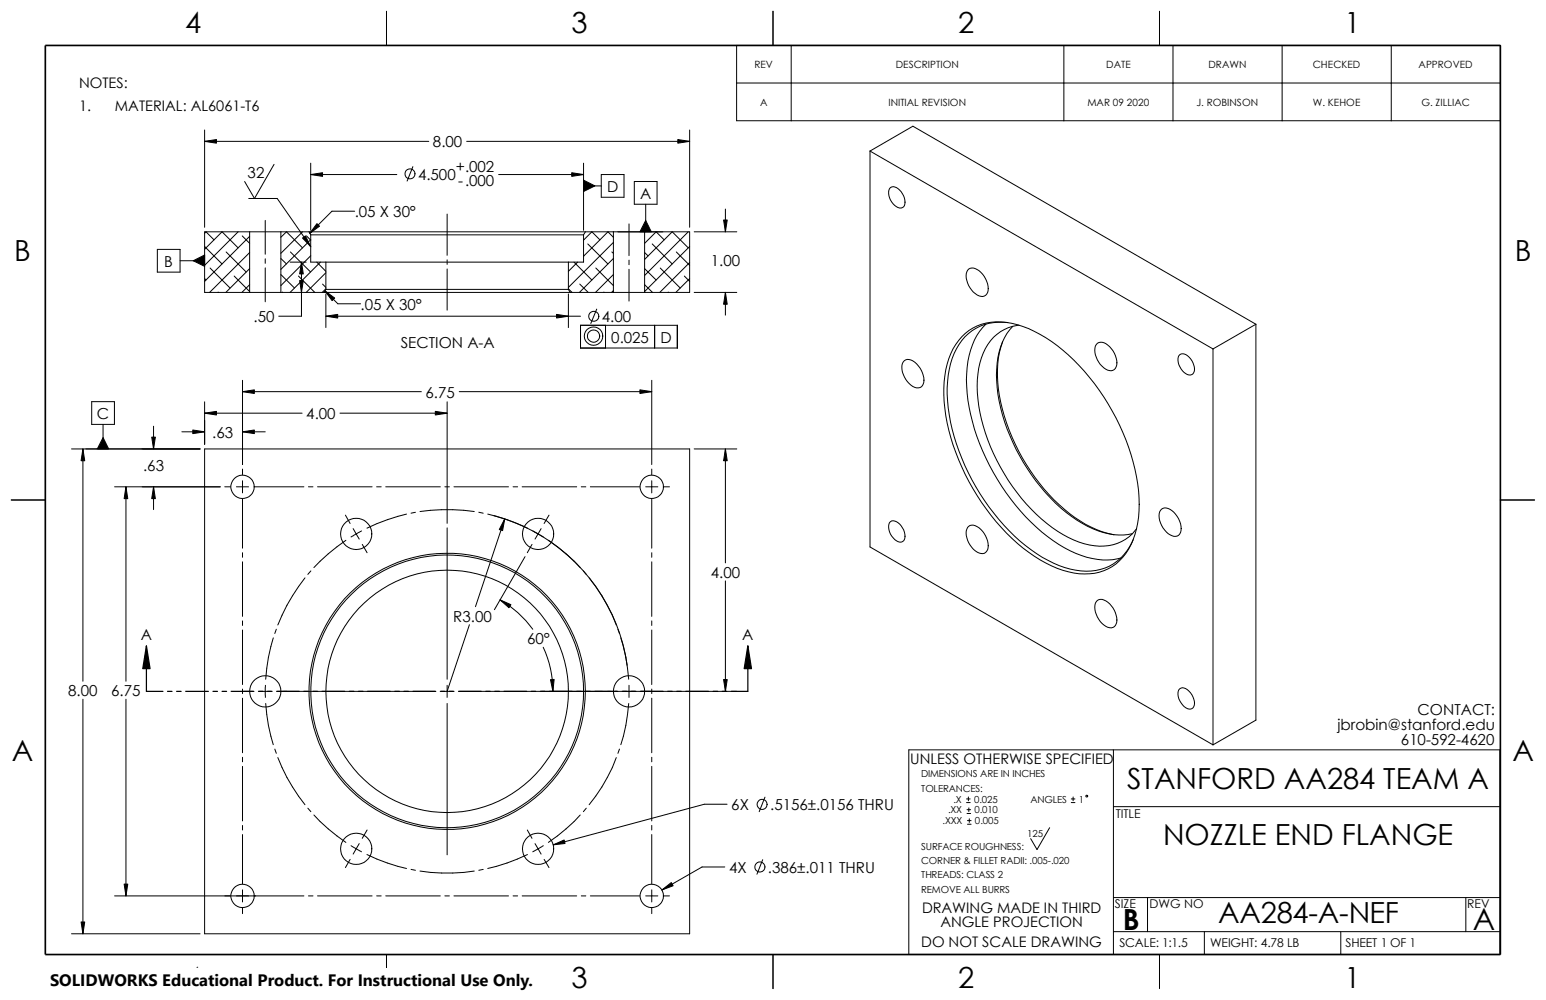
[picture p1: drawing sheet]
<svg xmlns="http://www.w3.org/2000/svg" width="432mm" height="279mm" viewBox="0 0 432 279" stroke-linecap="round" stroke-linejoin="round" font-family="sans-serif">
<g fill="none" stroke="#000" stroke-width=".28">
<path d="M107.9 3.1v9.6M205.7 12.7h213.4v21h-213.4zM215.9 3.1v9.6M221 12.7v21M297.1 12.7v21M323.8 3.1v9.6M327.6 12.7v21M358.1 12.7v21M388.6 12.7v21M57.1 36.3v27.2M57.1 39.5h62.7M130.3 39.5h62.3"/>
<path d="M192.6 36.3v27.2M205.7 23.2h213.4M69.5 55.5h7.9l9.4 13.4M76.5 45.9l-5.4 9.6-2.8-4.8M86.8 45.6v18.7M86.8 48.8h24M99.1 59h-6.4l-6.2 6.2M115.3 46.6l-1.6 4M124.9 59.8v11.5M139.3 48.8h23.7M163 45.6v18.7M163 51.9h4.9"/>
<path d="M167.9 48.8h6.4v6.3h-6.4zM177.2 50.7h6.3v6.4h-6.3zM180.3 57.1v7.7M202.6 58.4v6.4M243 42.2l12-6.9 95.8 55.3M243 42.2l95.8 55.3M243 42.2v110.6l95.8 55.3M248.7 52.4a2.63 2.63 0 0 1 3.4 1.7 2.85 2.85 0 0 1 0 3.9 3.1 3.1 0 0 1-3.4-2.1l-.5-1.8a1.93 1.93 0 0 1 .5-1.7zM43.9 69.7h6.4v6.3h-6.4zM50.3 72.9h6.8M57.1 65.2l.4-.4 2.3 2.2M57.1 77.9l.4 .3"/>
<path d="M57.1 68.9l4.9 4.8M58.7 74.9l5.6 5.6M63.2 70.4l5.5 5.6M65.4 77.1l4.3 4.3M66.5 69.3l-4.5-4.5-4.9 4.8M66.5 64.8l-9.4 9.3M67.6 65.9l2.1 2.1M69.7 64.8h8.7M69.7 64.8h-12.6v16.9h12.6M69.7 66l-12.6 12.6M69.7 70.6l-11.2 11.1M69.7 75.1l-6.6 6.6"/>
<path d="M69.7 79.5l-2.1 2.2M69.7 64.8v16.9M74.1 61.6v9.4M74.1 72.3v1.3M74.1 74.8v9.5M78.4 66.3l1.6-1.5 4.5 4.5M78.4 76.7l3.9 3.8M78.4 72.2l1.6 1.5M78.4 64.8h7.9M78.4 64.8v16.9M81 73.2h4.5M81.1 70.4l5.6 5.6"/>
<path d="M83.4 77.1l4.5 4.6M84.2 73.2v15.1h-6.3M84.5 64.8l-6.1 6M85.6 65.9l1.2 1.2M86.3 64.8h77.2M86.3 64.8l.5 .8M86.8 65.6h76.2M86.8 67l-8.4 8.3M86.8 71.5l-8.4 8.3M86.8 65.6v7.6h4.2M88.5 73.2l2.5 2.6M89.5 73.2l-8.5 8.5"/>
<path d="M90.1 79.4l.9 .9M91 73.2h67.7M91 76.2l-5.5 5.5M91 73.2v7.7M124.9 72.6v1.3M124.9 75.1v11.6M158.7 73.2v7.7M160.3 73.2l5 5M161.3 73.2l-2.6 2.6M161.9 79.4l2.4 2.3M163 71.5h.1M163 65.6v7.6h-4.3"/>
<path d="M163.5 64.8h7.8M163.5 64.8l-.5 .8M164.2 68.2l5.6 5.5M166.4 74.9l4.9 4.9M167.6 67l-2.3-2.2-2.3 2.3M170.9 70.4l.4 .4M171.3 64.8h8.7v16.9M171.3 66.3l-1.5-1.5-6.8 6.8M171.3 67.7l-12.6 12.6M171.3 72.2l-9.5 9.5M171.3 76.7l-5 5M171.3 64.8v16.9"/>
<path d="M172.6 64.8h20v16.9h-12.6M175.7 62.6v8.8M175.7 72.7v1.3M175.7 75.2v8.9M180 79.5l2.2 2.2M180 75.1l3.3 3.1M180 70.6l1 .9M182.2 68.2l5.5 5.5M184.4 74.9l5.6 5.6M185.5 67l-2.2-2.2-3.3 3.2M188.9 70.4l3.7 3.7M191.1 77.1l1.5 1.5"/>
<path d="M192.2 69.3l-4.5-4.5-7.7 7.7M192.2 64.8l-12.2 12.2M192.6 68.9l-12.6 12.5M192.6 73.4l-8.3 8.3M192.6 77.9l-3.8 3.8M193.9 64.8h11.9M270.6 75.2a3.2 3.2 0 0 1 3.9 1.5 5.3 5.3 0 0 1 1.1 5.5 1.99 1.99 0 0 1-3.2-.2 6.1 6.1 0 0 1-2.4-6.1zM60.9 81.6l.1 .1M69.7 81.7h8.7M78.4 81.7h12.2M78.9 81.6l.1 .1M90.6 81.7h68.7"/>
<path d="M90.8 81.3l3.6 3.6h6.3M91 80.9h67.7M91 80.7l-1 1M91 80.9l-.4 .8M91 82.1v9.4M91 88.3h71.1M158.7 80.7l1.1 1M158.7 80.9l.6 .8M158.7 82.1v9.4M159.3 81.7h12M162.1 90.9h27.1v6.3h-27.1zM166.7 86.4l-1.7 4"/>
<path d="M168.7 81.6l.1 .1M169.1 90.9v6.3M171.3 81.7h8.7M171.3 81.2l-.5 .5M182.8 90.9v6.3M186.6 81.6l.1 .1M193.9 81.7h11.9M202.6 81.7v6.4M268.6 94.1a14.8 14.8 0 0 1 15.5-3.4 41.9 41.9 0 0 1 20.2 14.8 59.6 59.6 0 0 1 13.9 35.4 21.8 21.8 0 0 1-5.5 15.8 14.4 14.4 0 0 1-14.3 3.1 40.8 40.8 0 0 1-20.2-14.1 62.7 62.7 0 0 1-14.5-33.5 25.6 25.6 0 0 1 3.3-16zM275.3 90.6a20.1 20.1 0 0 0-5.3 13.8 54.6 54.6 0 0 0 9.7 31.4 50.1 50.1 0 0 0 20.7 18.8 19.6 19.6 0 0 0 12.7 1.3M280 95.5a32.4 32.4 0 0 0 .5 20.9 54.1 54.1 0 0 0 21.3 29.2l3 1.7a21.8 21.8 0 0 0 6.3 2.1M281.5 90.1a14 14 0 0 0-15.6 10.1 34.7 34.7 0 0 0 0 19.7 61.9 61.9 0 0 0 22.1 33.7 26.4 26.4 0 0 0 16.7 6 13.7 13.7 0 0 0 11.8-8.9"/>
<path d="M282.9 91.2a19.1 19.1 0 0 0-4.6 13.6 51.9 51.9 0 0 0 12.4 31.3 37.1 37.1 0 0 0 17.5 12.7 15.8 15.8 0 0 0 8.1 .3M284.6 90.8a12.5 12.5 0 0 0-10.5 9.2 34 34 0 0 0 1.1 20.9 54.1 54.1 0 0 0 20.2 27.5 20.2 20.2 0 0 0 15.5 3.8 11.7 11.7 0 0 0 6.6-4.5M306.5 95.9a2.61 2.61 0 0 1 3.4 1 6.1 6.1 0 0 1 1.8 5.6 1.98 1.98 0 0 1-3.4 .3 6.4 6.4 0 0 1-2.4-6.1zM329.3 99.4a1.78 1.78 0 0 1 2.8 .4 4.4 4.4 0 0 1 1.3 4.3 1.58 1.58 0 0 1-2.7 0 4.4 4.4 0 0 1-1.4-4.7zM338.8 97.5v110.6M350.8 90.6l-12 6.9M350.8 90.6v110.6l-12 6.9M25.6 112.2h6.4v6.4h-6.4zM28.8 118.6v6.8M42.9 119.1v6.3M57.1 112.3v11.9M57.1 115.4h27.3"/>
<path d="M67.7 106.3v23.5M67.7 109.4h50M95 115.4h29.9M124.9 112.3v33.9M128.3 109.4h53.7M182 106.3v23.5M252.6 100.8a3 3 0 0 1 3.9 1.4 4.6 4.6 0 0 1 .8 5.9 3.1 3.1 0 0 1-3.9-1.5 5.2 5.2 0 0 1-1.1-5.5zM3.1 139.7h9.6M20 125.4h35.9M23.2 125.4v64.9M32 136h29.5M35.2 136v54.3"/>
<path d="M42.9 136v6.4M50.8 120.6h6.3M57.1 125.4h135.5v135.5h-135.5zM62.8 136h1.5M66 136h3.4M67.7 131.1v1.5M67.7 134.3v3.4M67.7 139.4v13.8M67.7 120.6h6.4M71.1 136h13.8M86.1 136h1.3M88.7 136h15.2"/>
<path d="M105.2 136h1.3M107.7 136h15.3M124.2 136h1.3M126.8 136h15.2M143.3 136h1.3M145.8 136h15.3M162.3 136h1.3M164.9 136h13.7M180.3 136h3.4M182 131.1v1.5M182 134.3v3.4M182 139.4v13.8"/>
<path d="M185.4 136h1.6M193.9 125.4h11.9M202.6 125.4v31.9M419.1 139.7h9.5M67.7 154.4v1.3M67.7 157v15.2M86.8 159.5l-.8 1M96.5 143.9l1.3 2.4M96.6 151a53.7 53.7 0 0 0-8.9 7.6M98.6 147.7l.9 1.5M99.5 149.2l-1.5 .8M99.5 149.2l.8 1.4"/>
<path d="M101 148.3l-1.5 .9M101.2 152.1l1.3 2.3M113.5 143.6a54.6 54.6 0 0 0-11 4M116 143.1l-1.2 .3M117.3 142.9a54.5 54.5 0 0 1 15.2 0M124.9 147.5v42.3M133.7 143.1l1.3 .3M136.2 143.6a53.7 53.7 0 0 1 11.1 4M137.9 144.1a50.9 50.9 0 0 1 37.3 41.8M141 145l-8.2 24.5M146.6 155.5l-8.5 14.8M148.6 152.1l-1.3 2.3"/>
<path d="M148.8 148.3l1.5 .9M150.3 149.2l1.5 .8M150.3 149.2l-.9 1.4M151.1 147.7l-.8 1.5M153.2 151a51.1 51.1 0 0 1 8.9 7.6M153.3 143.9l-1.3 2.4M162.9 159.5l.8 1M182 154.4v1.3M182 157v15.2M248.5 146a1.58 1.58 0 0 1 2.3 0 4.2 4.2 0 0 1 1.6 5.1 1.74 1.74 0 0 1-2.5-.4 4.4 4.4 0 0 1-1.4-4.7zM270.3 147.4a2.13 2.13 0 0 1 3.2 .1 6.4 6.4 0 0 1 2.3 6.1 2 2 0 0 1-3.4 .3 6.1 6.1 0 0 1-2.4-6.1zM324.4 142.2a3 3 0 0 1 3.9 1.5 5.2 5.2 0 0 1 1.2 5.5 2.13 2.13 0 0 1-3.2-.1 6.4 6.4 0 0 1-2.4-6.1z"/>
<path d="M67.7 173.5v1.3M67.7 176v15.3M76.3 178.2a48.5 48.5 0 0 0-2.1 11.6M77.2 175.8l-.4 1.2M85.2 161.5a53.8 53.8 0 0 0-7.6 13.1M131.1 174.5l-6.2 18.7M139.7 167.6a28.9 28.9 0 0 1 9.1 8.2M164.5 161.5a47.3 47.3 0 0 1 7.6 13.1M172.6 175.8l.4 1.2M173.4 178.2a48.3 48.3 0 0 1 2.2 11.6M182 173.5v1.3M182 176v15.3"/>
<path d="M202.6 162.3v30.9M306.5 167.8a3.1 3.1 0 0 1 3.9 1.4 4.6 4.6 0 0 1 .8 5.9 2.65 2.65 0 0 1-3.4-.9 5.5 5.5 0 0 1-1.6-6.1zM23.2 195.4v65.5M35.2 195.4v54.9M67.7 192.5v1.3M67.7 195.1v15.2M68 193.2h2.7M72.4 193.2h3.4M74.1 191.5v3.4M74.2 196.6a47.6 47.6 0 0 0 2.1 11.5M77.5 193.2h44M123.2 193.2h3.4"/>
<path d="M124.9 191.5v3.4M124.9 196.6v42.2M128.3 193.2h77.5M151.7 180.8a29 29 0 0 1 2.7 12.4M175.6 196.6a47.4 47.4 0 0 1-2.2 11.5M175.7 191.5v3.4M182 192.5v1.3M182 195.1v15.2M329.3 192.7a1.53 1.53 0 0 1 2.3 0 4.6 4.6 0 0 1 1.8 4.7 1.58 1.58 0 0 1-2.7 0 4.4 4.4 0 0 1-1.4-4.7zM67.7 211.6v1.3M67.7 214.1v15.3M76.8 209.3l.4 1.2"/>
<path d="M77.6 211.7a49.3 49.3 0 0 0 7.6 13.1M172.1 211.7a46.3 46.3 0 0 1-7.6 13.1M173 209.3l-.4 1.2M182 211.6v1.3M182 214.1v15.3M253.8 209.5h165.1v57.2h-165.1zM311 209.5v57.2M67.7 230.6v1.3M67.7 233.2v13.7M86 225.8l.8 1M87.7 227.7a51.3 51.3 0 0 0 8.9 7.7M98 236.3l1.5 .9"/>
<path d="M99.5 237.2l1.5 .8M99.5 237.2l-.9 1.4M100.3 235.7l-.8 1.5M102.5 238.8a51.1 51.1 0 0 0 11 3.9M102.5 231.9l-1.3 2.3M147.3 231.9l1.3 2.3M147.3 238.8a50.4 50.4 0 0 1-11.1 3.9M149.4 235.7l.9 1.5M150.3 237.2l-1.5 .8M150.3 237.2l.8 1.4M151.8 236.3l-1.5 .9M162.1 227.7a48.9 48.9 0 0 1-8.9 7.7"/>
<path d="M163.7 225.8l-.8 1M182 230.6v1.3M182 233.2v13.7M203.1 224.7h-6.4l-42.2 11.4M213.7 222.7l-1.7 4.1M270 224.2h1M270 223.2h1M270.1 227.3h1M270.1 226.2h1M270.2 230.3h1M270.2 229.3h1M270.5 222.7v1"/>
<path d="M270.6 225.7v1M270.7 228.8v1M293.2 231.3l-3.6 6.1-1.7-3.1M299.2 224.2h1M299.2 223.2h1M299.7 222.7v1M311 225.4h107.9M32 250.3h52.9M67.7 248.6v3.4M67.7 253.7v1.6M86.1 250.3h1.3M88.7 250.3h15.2"/>
<path d="M97.8 240.1l-1.3 2.3M105.2 250.3h1.3M107.7 250.3h15.3M114.8 242.9l1.2 .3M117.3 243.4a50.4 50.4 0 0 0 15.2 0M124.2 250.3h1.3M126.8 250.3h15.2M135 242.9l-1.3 .3M143.3 250.3h1.3M145.8 250.3h15.3M152 240.1l1.3 2.3M162.3 250.3h1.3"/>
<path d="M164.9 250.3h13.7M180.3 250.3h3.4M182 248.6v3.4M182 253.7v1.6M185.4 250.3h1.6M202.4 242.2h-6.3l-11.2 6.5M213 240.2l-1.6 4.1M311 250.8h107.9M320.5 250.8v9.5M409.4 250.8v9.5M20 260.9h35.9M107.9 266.7v9.5"/>
<path d="M215.9 266.7v9.5M311 260.3h107.9M323.8 266.7v9.5M336.4 260.3v6.4M374.5 260.3v6.4"/>
<circle cx="114.5" cy="48.6" r="1.4"/>
<circle cx="165.8" cy="93.9" r="2.57"/>
<circle cx="165.8" cy="93.9" r="1.72"/>
<circle cx="165.9" cy="88.4" r="1.4"/>
<circle cx="67.7" cy="136" r="3.3"/>
<circle cx="182" cy="136" r="3.3"/>
<circle cx="99.5" cy="149.2" r="4.4"/>
<circle cx="150.3" cy="149.2" r="4.4"/>
<circle cx="74.1" cy="193.2" r="4.3"/>
<circle cx="124.9" cy="193.2" r="38.1"/>
<circle cx="124.9" cy="193.2" r="33.9"/>
<circle cx="124.9" cy="193.2" r="38.6"/>
<circle cx="175.7" cy="193.2" r="4.3"/>
<circle cx="99.5" cy="237.2" r="4.4"/>
<circle cx="150.3" cy="237.2" r="4.4"/>
<circle cx="212.8" cy="224.7" r="1.41"/>
<circle cx="303.5" cy="222.4" r=".25"/>
<circle cx="67.7" cy="250.3" r="3.3"/>
<circle cx="182" cy="250.3" r="3.3"/>
<circle cx="212.2" cy="242.2" r="1.41"/>
</g>
<path d="M12.7 12.7h406.4v254h-406.4z" fill="none" stroke="#000" stroke-width=".47"/>
<g fill="#000" stroke="#000" stroke-width=".28">
<path d="M57.1 39.5l3.4-.5v1zM189.3 39l3.3 .5-3.3 .5zM86.8 48.8l3.3-.5v1zM159.7 48.3l3.3 .5-3.3 .5zM163 50.3l3.2 1.6-3.2 1.6zM54 72.9l3.1-1.7v3.2zM84.2 73.2l.5 3.3h-1zM88.5 62.5l.7 .7-2.7 2zM84.5 66.5l.8-.6 1.5 3zM180.3 61.6l1.6 3.2h-3.2zM202.1 61.5h1l-.5 3.3zM83.7 78.4h1l-.5 3.3z"/>
<path d="M90.8 81.3l2.7 2-.7 .7zM91 88.3l3.3-.5v1.1zM155.4 87.8l3.3 .5-3.3 .6zM202.6 81.7l.5 3.3h-1zM57.1 115.4l3.4-.5v1.1zM67.7 109.4l3.3-.5v1zM121.6 114.9l3.3 .5-3.3 .6zM178.7 108.9l3.3 .5-3.3 .5zM23.2 125.4l.5 3.3h-1.1zM28.8 122.3l1.6 3.1h-3.2zM35.2 136l.5 3.3h-1zM42.4 122.1h1l-.5 3.3z"/>
<path d="M42.9 136l.5 3.3h-1zM53.8 120.1l3.3 .5-3.3 .6zM67.7 120.6l3.3-.5v1.1zM202.6 125.4l.5 3.3h-1zM141 145l-.6 3.3-1-.3zM139.7 167.6l3 1.4-.5 .8zM153.8 189.9l1-.1-.4 3.4zM202.1 189.9h1l-.5 3.3zM154.5 236.1l3.1-1.4 .2 1zM34.7 247h1l-.5 3.3zM184.9 248.7l2.6-2.1 .5 .9zM22.6 257.6h1.1l-.5 3.3z"/>
</g>
<path d="M40.9 180.5l1 6.3h-2zM208.9 180.5l1 6.3h-2z" fill="#000" stroke="#000" stroke-width=".34"/>
<g fill="none" stroke="#000" stroke-width=".34">
<path d="M40.9 180.5v12.7h4.6M46.8 193.2h1.2M49.3 193.2h1.3M51.9 193.2h6.3M59.5 193.2h1.2M62 193.2h1.3M64.6 193.2h6.3M72.2 193.2h1.2M74.7 193.2h1.3M77.3 193.2h6.3M84.9 193.2h1.2M87.4 193.2h1.3"/>
<path d="M90 193.2h6.3M97.6 193.2h1.2M100.1 193.2h1.3M102.7 193.2h6.3M110.3 193.2h1.2M112.8 193.2h1.3M115.4 193.2h6.3M123 193.2h1.2M125.5 193.2h1.3M128.1 193.2h6.3M135.7 193.2h1.2M138.2 193.2h1.3"/>
<path d="M140.8 193.2h6.3M148.4 193.2h1.2M150.9 193.2h1.3M153.5 193.2h6.3M161.1 193.2h1.2M163.6 193.2h1.3M166.2 193.2h6.3M173.8 193.2h1.2M176.3 193.2h1.3M178.9 193.2h6.3M186.5 193.2h1.2M189 193.2h1.3"/>
<path d="M191.6 193.2h6.3M199.2 193.2h1.2M201.7 193.2h1.3M208.9 180.5v12.7h-4.6"/>
</g>
<path d="M14 270.6h135.1v8.8h-135.1z" fill="#fff"/>
<text font-size="8.5" x="411.4" y="259.8">A</text>
<g font-size="8.1">
<text x="51.7" y="9.3">4</text>
<text x="159.6" y="9.3">3</text>
<text x="267.6" y="9.3">2</text>
<text x="375.5" y="9.3">1</text>
<text x="4" y="72.8">B</text>
<text x="423.1" y="72.8">B</text>
<text x="3.3" y="212.5">A</text>
<text x="422.4" y="212.5">A</text>
<text x="314.8" y="220.3">STANFORD AA284 TEAM A</text>
<text x="324.8" y="236.1">NOZZLE END FLANGE</text>
<text x="340.2" y="257.8">AA284-A-NEF</text>
<text x="313.6" y="260">B</text>
<text x="51.7" y="276">4</text>
<text x="159.6" y="276">3</text>
<text x="267.6" y="276">2</text>
<text x="375.5" y="276">1</text>
</g>
<text font-size="4.6" x="14" y="275.6">SOLIDWORKS Educational Product. For Instructional Use Only.</text>
<g font-size="4.2">
<text x="120.9" y="41.1">8.00</text>
<text x="127.3" y="47.9">+.002</text>
<text x="69.2" y="49.9">32</text>
<text x="116.8" y="50.2">4.500</text>
<text x="127.9" y="52">-.000</text>
<text x="169.5" y="53.6">D</text>
<text x="178.8" y="55.5">A</text>
<text x="99.1" y="60.7">.05 X 30°</text>
<text x="45.9" y="74.5">B</text>
<text x="198.5" y="74.3">1.00</text>
<text x="100.7" y="86.5">.05 X 30°</text>
<text x="70.8" y="90">.50</text>
<text x="168.1" y="90">4.00</text>
<text x="170.7" y="95.8">0.025</text>
<text x="184.4" y="95.8">D</text>
<text x="111.9" y="97.1">SECTION A-A</text>
<text x="118.9" y="111.1">6.75</text>
<text x="27" y="117.1">C</text>
<text x="85.5" y="117.1">4.00</text>
<text x="59.3" y="122.3">.63</text>
<text x="39.9" y="131.6">.63</text>
<text x="198.5" y="161.5">4.00</text>
<text x="126.6" y="173.7">R3.00</text>
<text x="39.3" y="178.8">A</text>
<text x="207.3" y="178.8">A</text>
<text x="147.2" y="180">60°</text>
<text x="19" y="194.5">8.00</text>
<text x="31.1" y="194.5">6.75</text>
<text x="373.5" y="203.9">jbrobin@stanford.edu</text>
<text x="395.9" y="199.7">CONTACT:</text>
<text x="391.3" y="208">610-592-4620</text>
<text x="204.2" y="226.4">6X</text>
<text x="215.1" y="226.4">.5156±.0156 THRU</text>
<text x="203.6" y="243.8">4X</text>
<text x="214.5" y="243.8">.386±.011 THRU</text>
</g>
<g font-size="4.1">
<text x="22.1" y="24.5">NOTES:</text>
<text x="22.1" y="31.1">1.</text>
<text x="32.1" y="31.1">MATERIAL: AL6061-T6</text>
<text x="254.2" y="213.4">UNLESS OTHERWISE SPECIFIED</text>
<text x="257.5" y="255">DRAWING MADE IN THIRD</text>
<text x="262.6" y="259">ANGLE PROJECTION</text>
<text x="257.3" y="264.7">DO NOT SCALE DRAWING</text>
</g>
<g font-size="3.4">
<text x="311.6" y="228.6">TITLE</text>
<text x="311.4" y="253.8">SIZE</text>
<text x="321" y="253.8">DWG NO</text>
<text x="409.8" y="253.8">REV</text>
<text x="312.6" y="264.6">SCALE: 1:1.5</text>
<text x="338" y="264.6">WEIGHT: 4.78 LB</text>
<text x="375.8" y="264.6">SHEET 1 OF 1</text>
</g>
<g font-size="2.8">
<text x="210.7" y="19">REV</text>
<text x="250.2" y="19">DESCRIPTION</text>
<text x="308.9" y="19">DATE</text>
<text x="337.5" y="19">DRAWN</text>
<text x="366.7" y="19">CHECKED</text>
<text x="396.2" y="19">APPROVED</text>
<text x="212.3" y="29.5">A</text>
<text x="248.1" y="29.5">INITIAL REVISION</text>
<text x="303.7" y="29.5">MAR 09 2020</text>
<text x="334.2" y="29.5">J. ROBINSON</text>
<text x="366.7" y="29.5">W. KEHOE</text>
<text x="397" y="29.5">G. ZILLIAC</text>
</g>
<g font-size="2.7">
<text x="257.3" y="217.2">DIMENSIONS ARE IN INCHES</text>
<text x="257.3" y="221.2">TOLERANCES:</text>
<text x="264.8" y="227.3">.XX</text>
<text x="266.3" y="224.3">.X</text>
<text x="272.1" y="224.3">0.025</text>
<text x="272.2" y="227.3">0.010</text>
<text x="287.8" y="224.3">ANGLES</text>
<text x="301.3" y="224.3">1</text>
<text x="263.3" y="230.3">.XXX</text>
<text x="272.3" y="230.3">0.005</text>
<text x="286.9" y="233.8">125</text>
<text x="257.3" y="237.4">SURFACE ROUGHNESS:</text>
<text x="257.3" y="241.4">CORNER &amp; FILLET RADII: .005-.020</text>
<text x="257.3" y="245.4">THREADS: CLASS 2</text>
<text x="257.3" y="249.5">REMOVE ALL BURRS</text>
</g>
</svg>
